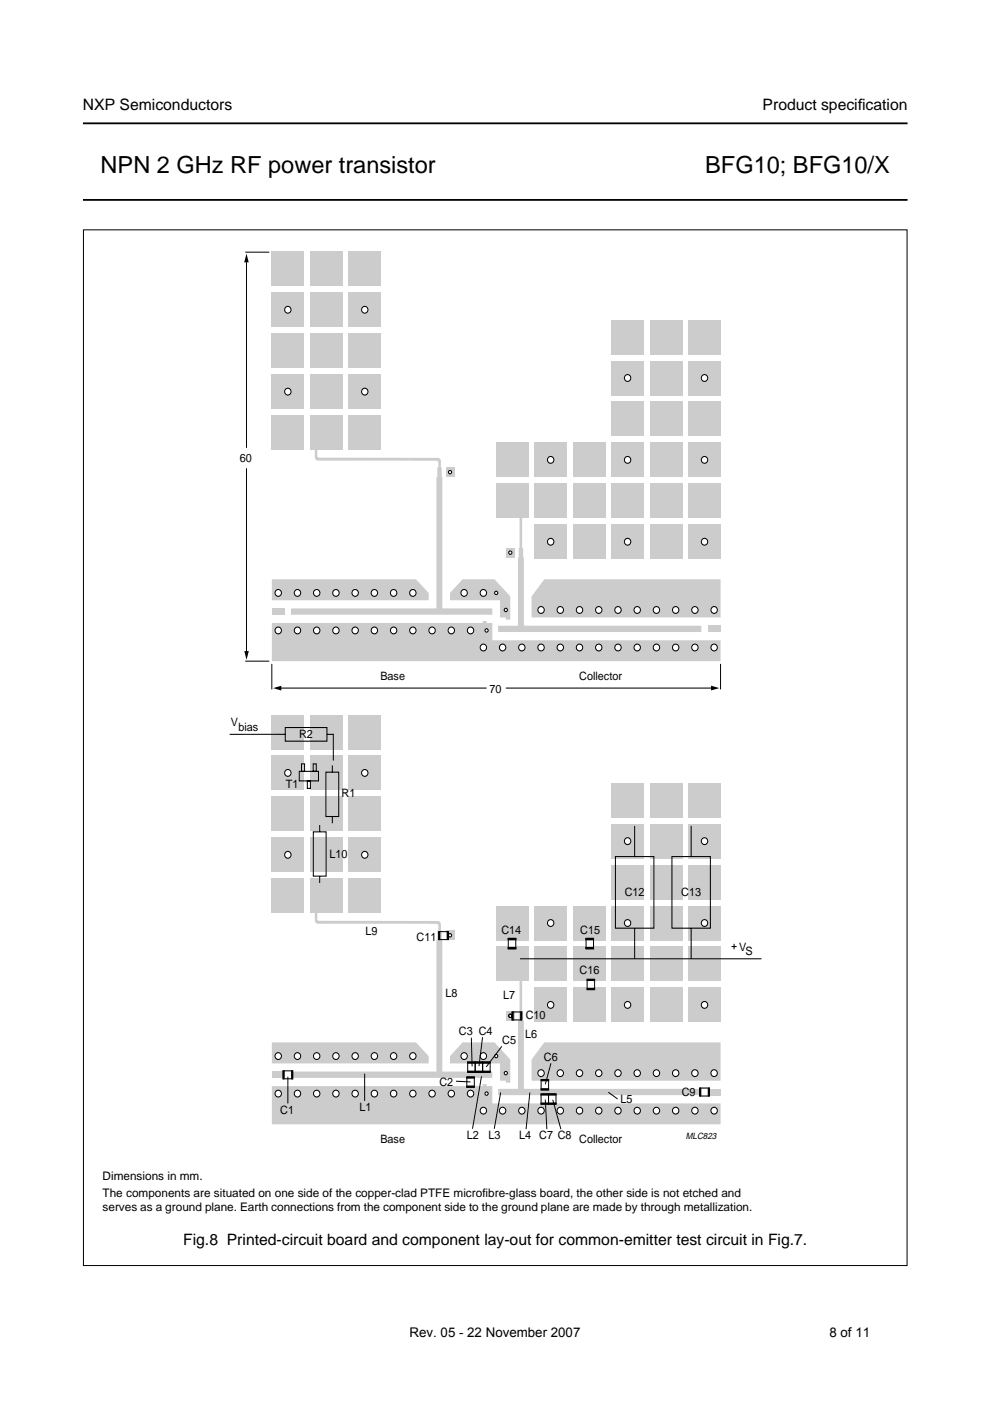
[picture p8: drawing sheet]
<svg xmlns="http://www.w3.org/2000/svg" width="210mm" height="297mm" viewBox="0 0 210 297" stroke-linecap="round" stroke-linejoin="round" font-family="sans-serif">
<path d="M17.6 26.2h174.8M17.6 42.4h174.8" fill="none" stroke="#000" stroke-width=".38"/>
<g fill="#fff">
<path d="M35.4 261.8h139.2v6.6h-139.2z" fill-rule="evenodd"/>
<path d="M21.8 248.4h137.7v8.8h-137.7z" fill-rule="evenodd"/>
</g>
<g fill="#fff">
<path d="M175.2 57.2h12.8z"/>
<path d="M175.1 56.4v2z"/>
<path d="M21.9 53.4h166.1v7.2h-166.1z"/>
<circle cx="159.6" cy="54.2" r=".22"/>
<circle cx="159.6" cy="56.1" r=".22"/>
<circle cx="159.6" cy="58" r=".22"/>
<circle cx="159.6" cy="59.9" r=".22"/>
<circle cx="50.5" cy="54.2" r=".22"/>
<circle cx="50.5" cy="56.1" r=".22"/>
<circle cx="50.5" cy="58" r=".22"/>
<circle cx="50.5" cy="59.9" r=".22"/>
</g>
<g fill="#ccc">
<path d="M113.4 102.6h6.8v7.2h-6.8z"/>
<path d="M105.2 102.6h6.8v7.2h-6.8z"/>
<path d="M105.2 93.9h6.8v7.2h-6.8z"/>
<path d="M129.7 102.6h6.8v7.2h-6.8z"/>
<path d="M129.7 93.9h6.8v7.2h-6.8z"/>
<path d="M137.8 102.6h6.8v7.2h-6.8z"/>
<path d="M137.8 93.9h6.8v7.2h-6.8z"/>
<path d="M146 102.6h6.8v7.2h-6.8z"/>
<path d="M146 93.9h6.8v7.2h-6.8z"/>
<path d="M113.4 93.9h6.8v7.2h-6.8z"/>
<path d="M121.5 102.6h6.8v7.2h-6.8z"/>
<path d="M121.5 93.9h6.8v7.2h-6.8z"/>
<path d="M137.8 76.5h6.8v7.3h-6.8z"/>
<path d="M129.7 76.5h6.8v7.3h-6.8z"/>
<path d="M129.7 67.9h6.8v7.2h-6.8z"/>
<path d="M137.8 85.2h6.8v7.2h-6.8z"/>
<path d="M137.8 67.9h6.8v7.2h-6.8z"/>
<path d="M146 85.2h6.8v7.2h-6.8z"/>
<path d="M146 76.5h6.8v7.3h-6.8z"/>
<path d="M146 67.9h6.8v7.2h-6.8z"/>
<path d="M129.7 85.2h6.8v7.2h-6.8z"/>
<path d="M57.6 132.1h44.7v-.4h.9v.4h1.2v3.6h48.4v4.5h-95.2z"/>
<path d="M57.6 129h2.8v1.3h-2.8z"/>
<path d="M66.7 95.3h.6v1.4l.1 .2 .4 .1 25.3 .1 .4 .6 .1 3.4h.2v27.9h10.6v1.3h-42.7v-1.3h30.8v-27.9h.2v-2h.2v-1a.46 .46 0 0 0-.6-.4l-25-.1-.4-.2-.2-.3z"/>
<path d="M57.6 70.8h6.8v7.2h-6.8z"/>
<path d="M57.6 62.1h6.8v7.2h-6.8z"/>
<path d="M57.6 53.4h6.8v7.2h-6.8z"/>
<path d="M65.8 70.8h6.8v7.2h-6.8z"/>
<path d="M65.8 62.1h6.8v7.2h-6.8z"/>
<path d="M65.8 53.4h6.8v7.2h-6.8z"/>
<path d="M73.9 70.8h6.8v7.2h-6.8z"/>
<path d="M73.9 62.1h6.8v7.2h-6.8z"/>
<path d="M73.9 53.4h6.8v7.2h-6.8z"/>
<path d="M57.6 79.4h6.8v7.3h-6.8z"/>
<path d="M65.8 88.1h6.8v7.2h-6.8z"/>
<path d="M65.8 79.4h6.8v7.3h-6.8z"/>
<path d="M73.9 88.1h6.8v7.2h-6.8z"/>
<path d="M73.9 79.4h6.8v7.3h-6.8z"/>
<path d="M57.6 88.1h6.8v7.2h-6.8z"/>
<path d="M94.5 99.1h1.9v2h-1.9z"/>
<path d="M98.1 122.8h6.8l3.3 3.6v5h-1v-.5h-1.2v-3.6h-10.6v-1.6z"/>
<path d="M57.6 122.8h30.6l2.7 2.9v1.6h-33.3z"/>
<path d="M115.4 122.8h37.4v8.1h-40.1v-4.5z"/>
<path d="M107.2 116.2h1.9v2h-1.9z"/>
<path d="M137.8 111.3h6.8v7.2h-6.8z"/>
<path d="M146 111.3h6.8v7.2h-6.8z"/>
<path d="M129.7 111.3h6.8v7.2h-6.8z"/>
<path d="M121.5 111.3h6.8v7.2h-6.8z"/>
<path d="M113.4 111.3h6.8v7.2h-6.8z"/>
<path d="M150.1 132.7h2.7v1.3h-2.7z"/>
<path d="M110.2 109.8h.5v6.4h.2v2h.2v14.5h37.6v1.3h-43.1v-1.3h4.2v-14.5h.2v-2h.2z"/>
</g>
<g fill="#fff" stroke="#000" stroke-width=".22">
<circle cx="77.3" cy="65.7" r=".7"/>
<circle cx="61" cy="65.7" r=".7"/>
<circle cx="61" cy="83" r=".7"/>
<circle cx="77.3" cy="83" r=".7"/>
<circle cx="95.4" cy="100.1" r=".35"/>
<circle cx="98.4" cy="125.7" r=".7"/>
<circle cx="102.5" cy="125.7" r=".7"/>
<circle cx="59" cy="125.7" r=".7"/>
<circle cx="63.1" cy="125.7" r=".7"/>
<circle cx="67.1" cy="125.7" r=".7"/>
<circle cx="71.2" cy="125.7" r=".7"/>
<circle cx="75.3" cy="125.7" r=".7"/>
<circle cx="79.4" cy="125.7" r=".7"/>
<circle cx="83.4" cy="125.7" r=".7"/>
<circle cx="87.5" cy="125.7" r=".7"/>
<circle cx="107.2" cy="129.3" r=".35"/>
<circle cx="105.2" cy="125.7" r=".35"/>
<circle cx="103.2" cy="133.7" r=".35"/>
<circle cx="151.4" cy="137.3" r=".7"/>
<circle cx="147.3" cy="137.3" r=".7"/>
<circle cx="143.2" cy="137.3" r=".7"/>
<circle cx="139.2" cy="137.3" r=".7"/>
<circle cx="135.1" cy="137.3" r=".7"/>
<circle cx="131" cy="137.3" r=".7"/>
<circle cx="126.9" cy="137.3" r=".7"/>
<circle cx="122.9" cy="137.3" r=".7"/>
<circle cx="118.8" cy="137.3" r=".7"/>
<circle cx="114.7" cy="137.3" r=".7"/>
<circle cx="110.6" cy="137.3" r=".7"/>
<circle cx="106.5" cy="137.3" r=".7"/>
<circle cx="59" cy="133.7" r=".7"/>
<circle cx="63.1" cy="133.7" r=".7"/>
<circle cx="67.1" cy="133.7" r=".7"/>
<circle cx="71.2" cy="133.7" r=".7"/>
<circle cx="75.3" cy="133.7" r=".7"/>
<circle cx="79.4" cy="133.7" r=".7"/>
<circle cx="83.4" cy="133.7" r=".7"/>
<circle cx="87.5" cy="133.7" r=".7"/>
<circle cx="91.6" cy="133.7" r=".7"/>
<circle cx="95.7" cy="133.7" r=".7"/>
<circle cx="99.7" cy="133.7" r=".7"/>
<circle cx="102.5" cy="137.3" r=".7"/>
<circle cx="108.2" cy="117.2" r=".35"/>
<circle cx="151.4" cy="129.3" r=".7"/>
<circle cx="147.3" cy="129.3" r=".7"/>
<circle cx="143.2" cy="129.3" r=".7"/>
<circle cx="139.2" cy="129.3" r=".7"/>
<circle cx="135.1" cy="129.3" r=".7"/>
<circle cx="131" cy="129.3" r=".7"/>
<circle cx="126.9" cy="129.3" r=".7"/>
<circle cx="122.9" cy="129.3" r=".7"/>
<circle cx="118.8" cy="129.3" r=".7"/>
<circle cx="114.7" cy="129.3" r=".7"/>
<circle cx="116.7" cy="114.9" r=".7"/>
<circle cx="133" cy="114.9" r=".7"/>
<circle cx="149.4" cy="114.9" r=".7"/>
<circle cx="116.7" cy="97.5" r=".7"/>
<circle cx="133" cy="97.5" r=".7"/>
<circle cx="149.4" cy="97.5" r=".7"/>
<circle cx="149.4" cy="80.2" r=".7"/>
<circle cx="133" cy="80.2" r=".7"/>
</g>
<g fill="#ccc">
<path d="M113.4 200.8h6.8v7.2h-6.8z"/>
<path d="M105.2 200.8h6.8v7.2h-6.8z"/>
<path d="M105.2 192.1h6.8v7.2h-6.8z"/>
<path d="M129.7 200.8h6.8v7.2h-6.8z"/>
<path d="M129.7 192.1h6.8v7.2h-6.8z"/>
<path d="M137.8 200.8h6.8v7.2h-6.8z"/>
<path d="M137.8 192.1h6.8v7.2h-6.8z"/>
<path d="M146 200.8h6.8v7.2h-6.8z"/>
<path d="M146 192.1h6.8v7.2h-6.8z"/>
<path d="M113.4 192.1h6.8v7.2h-6.8z"/>
<path d="M121.5 200.8h6.8v7.2h-6.8z"/>
<path d="M121.5 192.1h6.8v7.2h-6.8z"/>
<path d="M137.8 174.7h6.8v7.3h-6.8z"/>
<path d="M129.7 174.7h6.8v7.3h-6.8z"/>
<path d="M129.7 166.1h6.8v7.2h-6.8z"/>
<path d="M137.8 183.4h6.8v7.2h-6.8z"/>
<path d="M137.8 166.1h6.8v7.2h-6.8z"/>
<path d="M146 183.4h6.8v7.2h-6.8z"/>
<path d="M146 174.7h6.8v7.3h-6.8z"/>
<path d="M146 166.1h6.8v7.2h-6.8z"/>
<path d="M129.7 183.4h6.8v7.2h-6.8z"/>
<path d="M57.6 230.3h44.7v-.5h.9v.5h1.2v3.6h48.4v4.5h-95.2z"/>
<path d="M57.6 227.2h2.8v1.3h-2.8z"/>
<path d="M66.7 193.5h.6v1.4l.1 .2 .4 .1 25.3 .1 .4 .5 .1 3.5h.2v27.9h10.6v1.3h-42.7v-1.3h30.8v-27.9h.2v-2h.2v-1a.46 .46 0 0 0-.6-.4l-25-.1-.4-.2-.2-.3z"/>
<path d="M57.6 168.9h6.8v7.3h-6.8z"/>
<path d="M57.6 160.3h6.8v7.2h-6.8z"/>
<path d="M57.6 151.6h6.8v7.2h-6.8z"/>
<path d="M65.8 168.9h6.8v7.3h-6.8z"/>
<path d="M65.8 160.3h6.8v7.2h-6.8z"/>
<path d="M65.8 151.6h6.8v7.2h-6.8z"/>
<path d="M73.9 168.9h6.8v7.3h-6.8z"/>
<path d="M73.9 160.3h6.8v7.2h-6.8z"/>
<path d="M73.9 151.6h6.8v7.2h-6.8z"/>
<path d="M57.6 177.6h6.8v7.3h-6.8z"/>
<path d="M65.8 186.3h6.8v7.2h-6.8z"/>
<path d="M65.8 177.6h6.8v7.3h-6.8z"/>
<path d="M73.9 186.3h6.8v7.2h-6.8z"/>
<path d="M73.9 177.6h6.8v7.3h-6.8z"/>
<path d="M57.6 186.3h6.8v7.2h-6.8z"/>
<path d="M94.5 197.3h1.9v2h-1.9z"/>
<path d="M98.1 221h6.8l3.3 3.6v5h-1v-.5h-1.2v-3.6h-10.6v-1.6z"/>
<path d="M57.6 221h30.6l2.7 2.9v1.6h-33.3z"/>
<path d="M115.4 221h37.4v8.1h-40.1v-4.5z"/>
<path d="M107.2 214.4h1.9v2h-1.9z"/>
<path d="M137.8 209.4h6.8v7.3h-6.8z"/>
<path d="M146 209.4h6.8v7.3h-6.8z"/>
<path d="M129.7 209.4h6.8v7.3h-6.8z"/>
<path d="M121.5 209.4h6.8v7.3h-6.8z"/>
<path d="M113.4 209.4h6.8v7.3h-6.8z"/>
<path d="M150.1 230.9h2.7v1.3h-2.7z"/>
<path d="M110.2 208h.5v6.4h.2v2h.2v14.5h37.6v1.3h-43.1v-1.3h4.2v-14.5h.2v-2h.2z"/>
</g>
<g fill="#fff" stroke="#000" stroke-width=".22">
<circle cx="77.3" cy="163.9" r=".7"/>
<circle cx="61" cy="163.9" r=".7"/>
<circle cx="61" cy="181.2" r=".7"/>
<circle cx="77.3" cy="181.2" r=".7"/>
<circle cx="95.4" cy="198.3" r=".35"/>
<circle cx="98.4" cy="223.9" r=".7"/>
<circle cx="102.5" cy="223.9" r=".7"/>
<circle cx="59" cy="223.9" r=".7"/>
<circle cx="63.1" cy="223.9" r=".7"/>
<circle cx="67.1" cy="223.9" r=".7"/>
<circle cx="71.2" cy="223.9" r=".7"/>
<circle cx="75.3" cy="223.9" r=".7"/>
<circle cx="79.4" cy="223.9" r=".7"/>
<circle cx="83.4" cy="223.9" r=".7"/>
<circle cx="87.5" cy="223.9" r=".7"/>
<circle cx="107.2" cy="227.5" r=".35"/>
<circle cx="105.2" cy="223.9" r=".35"/>
<circle cx="103.2" cy="231.9" r=".35"/>
<circle cx="151.4" cy="235.5" r=".7"/>
<circle cx="147.3" cy="235.5" r=".7"/>
<circle cx="143.2" cy="235.5" r=".7"/>
<circle cx="139.2" cy="235.5" r=".7"/>
<circle cx="135.1" cy="235.5" r=".7"/>
<circle cx="131" cy="235.5" r=".7"/>
<circle cx="126.9" cy="235.5" r=".7"/>
<circle cx="122.9" cy="235.5" r=".7"/>
<circle cx="118.8" cy="235.5" r=".7"/>
<circle cx="114.7" cy="235.5" r=".7"/>
<circle cx="110.6" cy="235.5" r=".7"/>
<circle cx="106.5" cy="235.5" r=".7"/>
<circle cx="59" cy="231.9" r=".7"/>
<circle cx="63.1" cy="231.9" r=".7"/>
<circle cx="67.1" cy="231.9" r=".7"/>
<circle cx="71.2" cy="231.9" r=".7"/>
<circle cx="75.3" cy="231.9" r=".7"/>
<circle cx="79.4" cy="231.9" r=".7"/>
<circle cx="83.4" cy="231.9" r=".7"/>
<circle cx="87.5" cy="231.9" r=".7"/>
<circle cx="91.6" cy="231.9" r=".7"/>
<circle cx="95.7" cy="231.9" r=".7"/>
<circle cx="99.7" cy="231.9" r=".7"/>
<circle cx="102.5" cy="235.5" r=".7"/>
<circle cx="108.2" cy="215.4" r=".35"/>
<circle cx="151.4" cy="227.5" r=".7"/>
<circle cx="147.3" cy="227.5" r=".7"/>
<circle cx="143.2" cy="227.5" r=".7"/>
<circle cx="139.2" cy="227.5" r=".7"/>
<circle cx="135.1" cy="227.5" r=".7"/>
<circle cx="131" cy="227.5" r=".7"/>
<circle cx="126.9" cy="227.5" r=".7"/>
<circle cx="122.9" cy="227.5" r=".7"/>
<circle cx="118.8" cy="227.5" r=".7"/>
<circle cx="114.7" cy="227.5" r=".7"/>
<circle cx="116.7" cy="213.1" r=".7"/>
<circle cx="133" cy="213.1" r=".7"/>
<circle cx="149.4" cy="213.1" r=".7"/>
<circle cx="116.7" cy="195.7" r=".7"/>
<circle cx="133" cy="195.7" r=".7"/>
<circle cx="149.4" cy="195.7" r=".7"/>
<circle cx="149.4" cy="178.4" r=".7"/>
<circle cx="133" cy="178.4" r=".7"/>
</g>
<g fill="none" stroke="#000" stroke-width=".21">
<path d="M17.7 48.7h174.6v219.6h-174.6zM52 53.5h5.1M52.3 54.5v40.4M52.3 99.3v39.9M52 140.2h5.1M57.6 140.8v5.4M58.6 145.9h44.6M59.1 155.7h-10.3M107.2 145.9h44.6M152.8 140.8v5.4M93 197.5h2.1v1.7h-2.1zM102.3 219.9l-.7 6.1"/>
<path d="M110.4 203.3h51M155.1 200.7h1.1M155.6 200.1v1.2M61 228.3v5.7M77.3 227.6v5.8M96.7 229.2l3 .2M99.9 220l.2 6.1M102.1 228.2l-1.9 11.1M106.2 231.6l-1.4 7.7M106.4 221.8l-3.3 4.4M112.3 231.6l-.8 7.8M115.6 233.1l.3 6.3"/>
<path d="M116.8 225.4l-1.2 4.5M117.2 233.2l1.7 6.2M129 231.6l2 1.4"/>
<circle cx="108.2" cy="215.4" r=".35"/>
</g>
<path d="M52.3 53.8l.4 1.8h-.9zM51.8 138h.9l-.4 1.9zM57.9 145.9l1.7-.5v1zM150.8 145.4l1.7 .5-1.7 .5z" fill="#000"/>
<g fill="none" stroke="#000" stroke-width=".22">
<path d="M59.1 155.7h1.4zM60.5 154.3h8.8v2.8h-8.8zM69.3 155.7h1.4zM70.7 155.7v5.4M63.4 163.5h4.1v2.1h-4.1zM63.9 162h.7v1.5h-.7zM65.2 165.6h.6v1.6h-.6zM66.4 162h.7v1.5h-.7zM66.4 176.4h2.7v9.4h-2.7zM67.8 174.9v1.5zM69.1 163.7h2.7v9.4h-2.7zM70.5 162.3v1.4z"/>
<path d="M70.5 173.1v1.5zM134.6 175.1v6.5zM146.5 175.1v6.5zM67.8 185.8v1.4zM107.8 199h1.6v2.1h-1.6zM107.8 199h1.6v.2h-1.6zM124.3 199h1.5v2.1h-1.5zM124.3 199h1.5v.2h-1.5zM130.5 181.6h8.1v15.2h-8.1zM134.6 196.8v6.5zM142.5 181.6h8.1v15.2h-8.1zM146.5 196.8v6.5z"/>
<path d="M107.8 200.9h1.6v.2h-1.6zM108.6 214.6h2v1.6h-2zM124.3 200.9h1.5v.2h-1.5zM124.5 207.6h1.6v2.2h-1.6zM60 227h2.1v1.7h-2.1zM99 228.3h1.6v2.2h-1.6zM99.2 225.2h1.5v2.1h-1.5zM100.7 225.2h1.6v2.1h-1.6zM102.3 225.2h1.6v2.1h-1.6zM114.7 231.9h1.6v2.2h-1.6zM114.7 228.9h1.6v2.2h-1.6zM116.3 231.9h1.6v2.2h-1.6z"/>
<path d="M148.4 230.7h2v1.7h-2z"/>
</g>
<g fill="#000" stroke="#000" stroke-width=".22">
<path d="M107.8 199h1.6v.2h-1.6zM107.8 200.9h1.6v.2h-1.6zM108.6 214.6h.2v1.6h-.2zM110.4 214.6h.2v1.6h-.2zM124.5 207.6h1.6v.3h-1.6zM124.5 209.6h1.6v.2h-1.6zM60 227h.2v1.7h-.2zM61.8 227h.3v1.7h-.3zM99 228.3h1.6v.3h-1.6zM99 230.3h1.6v.2h-1.6zM99.2 225.2h1.5v.2h-1.5zM99.2 227.1h1.5v.2h-1.5z"/>
<path d="M100.7 225.2h1.6v.2h-1.6zM100.7 227.1h1.6v.2h-1.6zM102.3 225.2h1.6v.2h-1.6zM102.3 227.1h1.6v.2h-1.6zM114.7 231.9h1.6v.3h-1.6zM114.7 233.9h1.6v.2h-1.6zM114.7 228.9h1.6v.2h-1.6zM114.7 230.8h1.6v.3h-1.6zM116.3 231.9h1.6v.3h-1.6zM116.3 233.9h1.6v.2h-1.6zM148.4 230.7h.2v1.7h-.2zM150.2 230.7h.2v1.7h-.2z"/>
</g>
<path d="M93 197.5h.3v1.7h-.3zM94.8 197.5h.3v1.7h-.3zM124.3 199h1.5v.2h-1.5zM124.3 200.9h1.5v.2h-1.5z" fill="#000" stroke="#000" stroke-width=".21"/>
<g font-size="5">
<text x="21.3" y="36.6">NPN 2 GHz RF power transistor</text>
<text x="149.5" y="36.6">BFG10; BFG10/X</text>
</g>
<g font-size="3.3">
<text x="17.6" y="23.4">NXP Semiconductors</text>
<text x="161.7" y="23.4">Product specif</text>
<text x="181.9" y="23.4">ication</text>
<text x="38.8" y="264">Fig.8 Printed-circuit board and component lay-out for common-emitter test circuit in Fig.7.</text>
</g>
<g font-size="2.8">
<text x="86.8" y="283.4">Rev. 05 - 22 November 2007</text>
<text x="175.9" y="283.4">8 of 11</text>
</g>
<g font-size="2.5">
<text x="21.8" y="250.1">Dimensions in mm.</text>
<text x="21.8" y="253.9">The components are situated on one side of the copper-clad PTFE microfibre-glass board, the other side is not etched and</text>
<text x="21.8" y="256.8">serves as a ground plane. Earth connections from the component side to the ground plane are made by through metallization.</text>
</g>
<g font-size="2.4">
<text x="50.8" y="98.1">60</text>
<text x="80.7" y="144.2">Base</text>
<text x="103.8" y="146.9">70</text>
<text x="122.8" y="144.2">Collector</text>
<text x="48.9" y="154">V</text>
<text x="50.5" y="154.9">bias</text>
<text x="63.4" y="156.5">R2</text>
<text x="60.6" y="167.1">T1</text>
<text x="72.4" y="169.1">R1</text>
<text x="69.9" y="181.9">L10</text>
<text x="132.4" y="190.1">C12</text>
<text x="144.4" y="190.1">C13</text>
<text x="123" y="198">C15</text>
<text x="77.5" y="198.2">L9</text>
<text x="88.3" y="199.4">C11</text>
<text x="106.3" y="198">C14</text>
<text x="156.7" y="201.6">V</text>
<text x="158" y="202.5">S</text>
<text x="122.9" y="206.6">C16</text>
<text x="94.5" y="211.3">L8</text>
<text x="106.7" y="211.9">L7</text>
<text x="97.3" y="219.4">C3 C4</text>
<text x="106.5" y="221.4">C5</text>
<text x="111.4" y="220.1">L6</text>
<text x="111.5" y="216.1">C10</text>
<text x="115.3" y="224.9">C6</text>
<text x="93.2" y="230.3">C2</text>
<text x="131.6" y="233.8">L5</text>
<text x="144.5" y="232.4">C9</text>
<text x="59.4" y="236.1">C1</text>
<text x="76.2" y="235.5">L1</text>
<text x="80.7" y="242.4">Base</text>
<text x="99" y="241.5">L2</text>
<text x="103.6" y="241.5">L3</text>
<text x="110.1" y="241.5">L4 C7 C8</text>
<text x="122.8" y="242.4">Collector</text>
</g>
<text font-size="1.9" x="145.4" y="241.5">MLC823</text>
</svg>
